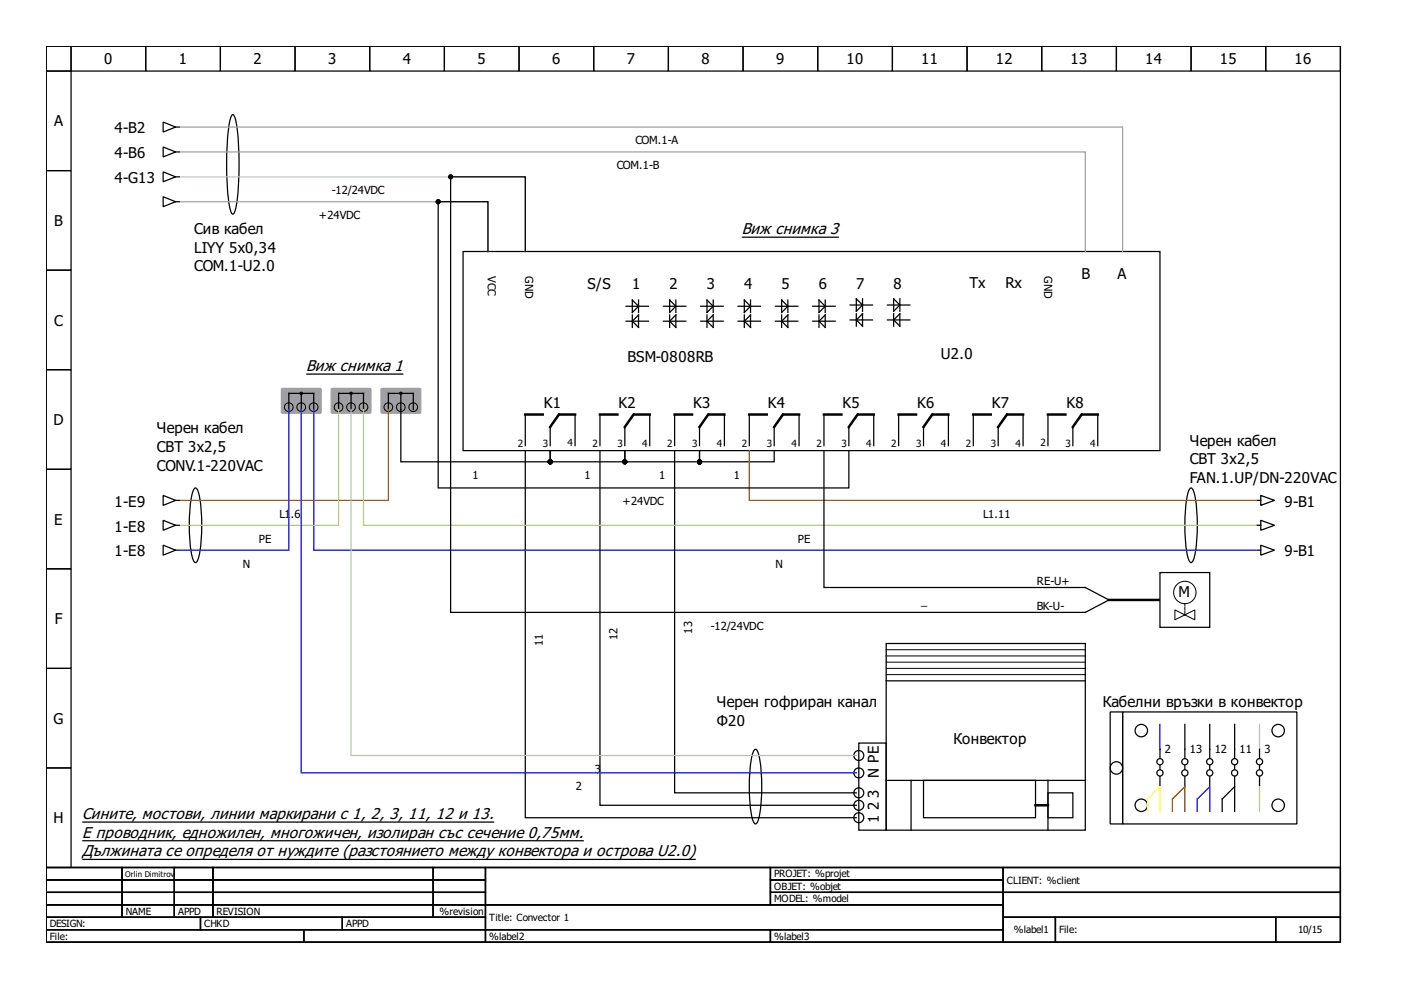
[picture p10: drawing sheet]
<svg xmlns="http://www.w3.org/2000/svg" width="297mm" height="210mm" viewBox="0 0 297 210" stroke-linecap="round" stroke-linejoin="round" font-family="sans-serif">
<g fill="none" stroke="#000" stroke-width=".26">
<path d="M9.8 9.8h274.4v174.1h-274.4zM9.8 9.8h5.3v5.3h-5.3zM9.8 15.1h5.3v21.1h-5.3zM15.1 9.8h15.8v5.3h-15.8zM30.9 9.8h15.8v5.3h-15.8zM46.7 9.8h15.9v5.3h-15.9zM62.6 9.8h15.8v5.3h-15.8zM78.4 9.8h15.8v5.3h-15.8zM94.2 9.8h15.9v5.3h-15.9zM110.1 9.8h15.8v5.3h-15.8zM125.9 9.8h15.8v5.3h-15.8zM141.7 9.8h15.8v5.3h-15.8z"/>
<path d="M157.5 9.8h15.9v5.3h-15.9zM173.4 9.8h15.8v5.3h-15.8zM189.2 9.8h15.8v5.3h-15.8zM205 9.8h15.9v5.3h-15.9zM220.9 9.8h15.8v5.3h-15.8zM236.7 9.8h15.8v5.3h-15.8zM252.5 9.8h15.9v5.3h-15.9zM268.4 9.8h15.8v5.3h-15.8zM9.8 36.2h5.3v21.1h-5.3zM34.6 36.4l2.6 1.1-2.6 1zM34.6 25.9l2.6 1-2.6 1.1zM34.6 31.2l2.6 1-2.6 1.1z"/>
<path d="M37.2 37.5h.8M37.2 26.9h.8M37.2 32.2h.8M49.2 24.4l.2-.1a2.15 2.15 0 0 1 .7 1.7 62.8 62.8 0 0 1-.2 18.4l-.3 .9-.2 .1a2.15 2.15 0 0 1-.8-1.7 62.8 62.8 0 0 1 .2-18.4zM9.8 57.3h5.3v21.1h-5.3zM34.6 41.7l2.6 1.1-2.6 1zM37.2 42.8h.8M98.2 53.3h147.7v42.2h-147.7zM103.5 53.3v-10.5h-10.6v60.7h87.1v-8M111.4 53.3v-15.8h-15.9v92.3h124M157.3 50.3h20.6M9.8 78.4h5.3v21.1h-5.3z"/>
<path d="M64.9 79.3h20.6M132.7 68.1h4.8M132.7 64.9h4.8M134.1 63.6l1.3 1.3-1.3 1.4zM134.1 66.8v2.6M134.1 68.1l1.3-1.3v2.6zM135.4 63.6v2.7M140.7 68.1h4.7M140.7 64.9h4.7M142 63.6l1.3 1.3-1.3 1.4zM142 66.8v2.6M142 68.1l1.3-1.3v2.6z"/>
<path d="M143.3 63.6v2.7M148.6 68.1h4.7M148.6 64.9h4.7M149.9 63.6l1.3 1.3-1.3 1.4zM149.9 66.8v2.6M149.9 68.1l1.3-1.3v2.6zM151.2 63.6v2.7M156.5 68.1h4.7M156.5 64.9h4.7M157.8 63.6l1.3 1.3-1.3 1.4zM157.8 66.8v2.6M157.8 68.1l1.3-1.3v2.6z"/>
<path d="M159.1 63.6v2.7M164.4 68.1h4.8M164.4 64.9h4.8M165.7 63.6l1.3 1.3-1.3 1.4zM165.7 66.8v2.6M165.7 68.1l1.3-1.3v2.6zM167 63.6v2.7M172.3 68.1h4.8M172.3 64.9h4.8M173.6 63.6l1.4 1.3-1.4 1.4zM173.6 66.8v2.6M173.6 68.1l1.4-1.3v2.6z"/>
<path d="M175 63.6v2.7M180.2 67.8h4.8M180.2 64.7h4.8M181.6 63.4l1.3 1.3-1.3 1.3zM181.6 66.5v2.7M181.6 67.8l1.3-1.3v2.7zM182.9 63.4v2.6M188.2 67.8h4.7M188.2 64.7h4.7M189.5 63.4l1.3 1.3-1.3 1.3zM189.5 66.5v2.7M189.5 67.8l1.3-1.3v2.7z"/>
<path d="M190.8 63.4v2.6M9.8 99.5h5.3v21.1h-5.3zM61.2 86.8v-3.4h5.3v3.4M63.9 83.4v3.4M71.8 86.8v-3.4h5.3v3.4M74.4 83.4v3.4M82.3 86.8v-3.4h5.3v3.4M85 83.4v14.5h31.6v-2.4v2.4h15.9v-2.4v2.4h15.8v-2.4v2.4h15.8v-2.4M111.4 95.5v77.9h70.2M111.4 87.9v6.6M116.6 90.5v4M121.9 87.9v6.6"/>
<path d="M127.2 95.5v75.2h54.4M127.2 87.9v6.6M132.5 90.5v4M137.8 87.9v6.6M143 95.5v72.6h38.6M143 87.9v6.6M148.3 90.5v4M153.6 87.9v6.6M158.9 87.9v6.6M164.1 90.5v4M169.4 87.9v6.6M174.7 95.5v29.1h44.8"/>
<path d="M174.7 87.9v6.6M180 90.5v4M185.2 87.9v6.6M190.5 87.9v6.6M195.8 90.5v4M201.1 87.9v6.6M206.4 87.9v6.6M211.6 90.5v4M216.9 87.9v6.6M222.2 87.9v6.6M227.5 90.5v4M232.7 87.9v6.6"/>
<path d="M34.6 110.3l2.6 1.1-2.6 1zM34.6 115.6l2.6 1-2.6 1.1zM34.6 105l2.6 1.1-2.6 1.1zM37.2 111.4h.8M37.2 116.6h.8M37.2 106.1h.8M41.2 103.6l.3-.1a2.25 2.25 0 0 1 .8 1.8 34.2 34.2 0 0 1-.4 13.5l-.4 .5a2.25 2.25 0 0 1-.9-1.9 34.2 34.2 0 0 1 .4-13.4zM252.3 103.6l.2-.1a2.25 2.25 0 0 1 .9 1.8 34.2 34.2 0 0 1-.4 13.5l-.5 .5a2.25 2.25 0 0 1-.8-1.9 34.2 34.2 0 0 1 .4-13.4zM266.5 111.4h.8M266.5 116.6h.8M266.5 106.1h.8M267.3 110.3l2.9 1.1-2.9 1z"/>
<path d="M267.3 105l2.9 1.1-2.9 1.1zM267.3 115.6l2.9 1-2.9 1.1zM9.8 120.6h5.3v21.1h-5.3zM187.9 136.4h42.2v39.6h-42.2zM219.8 124.6h10.3l5 2.6-5 2.6h-10.3M245.9 121.4h10.6v11.6h-10.6zM9.8 141.7h5.3v21.1h-5.3zM159.9 159l.3-.1a2.25 2.25 0 0 1 .8 1.8 34.2 34.2 0 0 1-.4 13.5l-.4 .5a2.25 2.25 0 0 1-.9-1.9 34.2 34.2 0 0 1 .4-13.4zM182.1 157.5h5.8v18.5h-5.8zM187.9 144.4h42.2M235.4 150.9h2.6v23.8h-2.6zM238 150.9h37v23.8h-37z"/>
<path d="M245.9 158.9v1.8M251.2 153.6v7.1M256.5 153.6v7.1M261.8 153.6v7.1M267 158.9v1.8M9.8 162.8h5.3v21.1h-5.3zM17.4 174.3h87.4M17.4 178.3h106.4M187.9 165.5h42.2M193.2 165.5v10.5M195.8 165.5h23.7v7.9h-23.7zM222.2 168.1h5.3v5.3h-5.3z"/>
<path d="M222.2 165.5v10.5M245.9 162.3v.8M245.9 164.7v1.8M251.2 162.3v.8M251.2 164.7v1.8M256.5 162.3v.8M256.5 164.7v1.8M259.1 172.1v-2.7l2.7-2.6v5.3M261.8 162.3v.8M261.8 164.7v1.8M267 162.3v.8M267 164.7v1.8"/>
<path d="M9.8 183.9h274.4v15.9h-274.4zM9.8 183.9h16.1v2.7h-16.1zM9.8 186.6h16.1v2.6h-16.1zM9.8 189.2h16.1v2.6h-16.1zM9.8 191.8h16.1v2.7h-16.1zM9.8 194.5h32.7v2.6h-32.7zM9.8 197.1h54.6v2.7h-54.6zM17.4 182.2h130.1M25.9 183.9h11.1v2.7h-11.1zM25.9 186.6h11.1v2.6h-11.1zM25.9 189.2h11.1v2.6h-11.1zM25.9 191.8h11.1v2.7h-11.1z"/>
<path d="M37 183.9h8.1v2.7h-8.1zM37 186.6h8.1v2.6h-8.1zM37 189.2h8.1v2.6h-8.1zM37 191.8h8.1v2.7h-8.1zM42.5 194.5h30.1v2.6h-30.1zM45.1 183.9h46.7v2.7h-46.7zM45.1 186.6h46.7v2.6h-46.7zM45.1 189.2h46.7v2.6h-46.7zM45.1 191.8h46.7v2.7h-46.7zM64.4 197.1h38.5v2.7h-38.5zM72.6 194.5h30.3v2.6h-30.3zM91.8 183.9h11.1v2.7h-11.1z"/>
<path d="M91.8 186.6h11.1v2.6h-11.1zM91.8 189.2h11.1v2.6h-11.1zM91.8 191.8h11.1v2.7h-11.1zM102.9 183.9h60.4v7.9h-60.4zM102.9 191.8h109.8v5.3h-109.8zM102.9 197.1h60.4v2.7h-60.4zM163.3 183.9h49.4v2.7h-49.4zM163.3 186.6h49.4v2.6h-49.4zM163.3 189.2h49.4v2.6h-49.4zM163.3 197.1h49.4v2.7h-49.4zM212.7 183.9h71.5v5.3h-71.5zM212.7 189.2h71.5v5.3h-71.5z"/>
<path d="M212.7 194.5h11.1v5.3h-11.1zM223.8 194.5h46.7v5.3h-46.7zM270.5 194.5h13.7v5.3h-13.7z"/>
<circle cx="242" cy="154.9" r="1.32"/>
<circle cx="271" cy="154.9" r="1.32"/>
<circle cx="182.1" cy="170.7" r="1.06"/>
<circle cx="182.1" cy="168.1" r="1.06"/>
<circle cx="182.1" cy="163.9" r="1.06"/>
<circle cx="182.1" cy="160.2" r="1.06"/>
<circle cx="182.1" cy="173.4" r="1.06"/>
<circle cx="236.7" cy="162.8" r="1.32"/>
<circle cx="242" cy="170.7" r="1.32"/>
<circle cx="245.9" cy="161.5" r=".66"/>
<circle cx="245.9" cy="163.9" r=".66"/>
<circle cx="251.2" cy="161.5" r=".66"/>
<circle cx="251.2" cy="163.9" r=".66"/>
<circle cx="256.5" cy="161.5" r=".66"/>
<circle cx="256.5" cy="163.9" r=".66"/>
<circle cx="261.8" cy="161.5" r=".66"/>
<circle cx="261.8" cy="163.9" r=".66"/>
<circle cx="267" cy="161.5" r=".66"/>
<circle cx="267" cy="163.9" r=".66"/>
<circle cx="271" cy="170.7" r="1.32"/>
</g>
<path d="M248.6 172.1v-2.7l2.6-2.6v5.3" fill="none" stroke="#f00" stroke-width=".26"/>
<path d="M61.2 86.8v29.8h-22.9M63.9 86.8v77.1h117.7M66.5 86.8v29.8h199.8M245.9 153.6v5.3M253.9 172.1v-2.7l2.6-2.6v5.3" fill="none" stroke="#00f" stroke-width=".26"/>
<path d="M243.3 172.1v-2.7l2.6-2.6v5.3" fill="none" stroke="#ff0" stroke-width=".26"/>
<path d="M71.8 86.8v24.6h-33.5M77.1 86.8v24.6h189.2M267 166.8v5.3" fill="none" stroke="#b1d175" stroke-width=".26"/>
<path d="M74.4 86.8v73.4h107.2M267 153.6v5.3" fill="none" stroke="#b1d1b1" stroke-width=".26"/>
<g fill="none" stroke="#000" stroke-width=".53">
<path d="M111.4 87.9h3.7M118.5 87.9l-1.9 2.6M118.8 87.9h3.1M127.2 87.9h3.7M134.3 87.9l-1.8 2.6M134.6 87.9h3.2M143 87.9h3.7M150.2 87.9l-1.9 2.6M150.4 87.9h3.2M158.9 87.9h3.7M166 87.9l-1.9 2.6M166.3 87.9h3.1"/>
<path d="M174.7 87.9h3.7M181.8 87.9l-1.8 2.6M182.1 87.9h3.1M190.5 87.9h3.7M197.7 87.9l-1.9 2.6M197.9 87.9h3.2M206.4 87.9h3.7M213.5 87.9l-1.9 2.6M213.7 87.9h3.2M222.2 87.9h3.7M229.3 87.9l-1.8 2.6M229.6 87.9h3.1"/>
<path d="M235.1 127.2h10.6M219.5 170.7h2.7"/>
</g>
<g fill="none" stroke="#000" stroke-width=".21">
<path d="M187.9 139.1h42.2M187.9 137.8h42.2M249.1 129.3v2.1l4.2-2.1v2.1zM187.9 143h42.2M187.9 141.7h42.2M187.9 140.4h42.2"/>
<circle cx="61.2" cy="86.3" r=".92"/>
<circle cx="63.9" cy="86.3" r=".92"/>
<circle cx="66.5" cy="86.3" r=".92"/>
<circle cx="71.8" cy="86.3" r=".92"/>
<circle cx="74.4" cy="86.3" r=".92"/>
<circle cx="77.1" cy="86.3" r=".92"/>
<circle cx="82.3" cy="86.3" r=".92"/>
<circle cx="85" cy="86.3" r=".92"/>
<circle cx="87.6" cy="86.3" r=".92"/>
<circle cx="251.2" cy="125.6" r="2.37"/>
</g>
<path d="M251.2 128v2.4" fill="none" stroke="#000" stroke-width=".21" stroke-dasharray=".5 .3"/>
<g fill="#a0a0a4" stroke="#a0a0a4" stroke-width=".26">
<path d="M59.7 82.5l.2-.2 8.1 .1 .1 .2v4.9l-.3 .1h-8l-.1-.2z" fill-rule="evenodd"/>
<path d="M70.2 82.5l.3-.2 8 .1 .2 .2-.1 4.9-.2 .1h-8.1l-.1-.2z" fill-rule="evenodd"/>
<path d="M80.8 82.5l.2-.2 8.1 .1 .1 .2v4.9l-.3 .1h-8l-.1-.2z" fill-rule="evenodd"/>
</g>
<g fill="#000" stroke="#000" stroke-width=".21">
<circle cx="63.9" cy="83.4" r=".26"/>
<circle cx="74.4" cy="83.4" r=".26"/>
<circle cx="85" cy="83.4" r=".26"/>
</g>
<g fill="#000" stroke="#000" stroke-width=".26">
<circle cx="95.5" cy="37.5" r=".4"/>
<circle cx="92.9" cy="42.8" r=".4"/>
<circle cx="116.6" cy="97.9" r=".4"/>
<circle cx="132.5" cy="97.9" r=".4"/>
<circle cx="148.3" cy="97.9" r=".4"/>
</g>
<path d="M38.3 37.5h73.1v15.8" fill="none" stroke="#abd1ab" stroke-width=".26"/>
<path d="M82.3 86.8v19.3h-44M158.9 95.5v10.6h107.4" fill="none" stroke="#a50" stroke-width=".26"/>
<path d="M38.3 32.2h191.8v21.1M38.3 26.9h199.7v26.4M38.3 42.8h65.2v10.5" fill="none" stroke="#a1a1a1" stroke-width=".26"/>
<g font-size="3.3">
<text x="157.3" y="49.6">Виж снимка 3</text>
<text x="64.9" y="78.7">Виж снимка 1</text>
<text x="17.4" y="173.6">Сините, мостови, линии маркирани с 1, 2, 3, 11, 12 и 13.</text>
<text x="17.4" y="177.6">Е проводник, едножилен, многожичен, изолиран със сечение 0,75мм.</text>
<text x="17.4" y="181.6">Дължината се определя от нуждите (разстоянието между конвектора и острова U2.0)</text>
</g>
<g font-size="3.2">
<text x="22.1" y="13.6">0</text>
<text x="37.9" y="13.6">1</text>
<text x="53.7" y="13.6">2</text>
<text x="69.6" y="13.6">3</text>
<text x="85.4" y="13.6">4</text>
<text x="101.2" y="13.6">5</text>
<text x="117" y="13.6">6</text>
<text x="132.9" y="13.6">7</text>
<text x="148.7" y="13.6">8</text>
<text x="164.5" y="13.6">9</text>
<text x="179.4" y="13.6">10</text>
<text x="195.3" y="13.6">11</text>
<text x="211.1" y="13.6">12</text>
<text x="226.9" y="13.6">13</text>
<text x="242.8" y="13.6">14</text>
<text x="258.6" y="13.6">15</text>
<text x="274.4" y="13.6">16</text>
<text x="11.5" y="26.8">A</text>
<text x="24.3" y="28.3">4-B2</text>
<text x="24.3" y="33.5">4-B6</text>
<text x="24.3" y="38.8">4-G13</text>
<text x="11.5" y="47.9">B</text>
<text x="41.2" y="49.6">Сив кабел</text>
<text x="41.2" y="53.6">LIYY 5x0,34</text>
<text x="41.2" y="57.5">COM.1-U2.0</text>
<text x="229.3" y="59.1">B</text>
<text x="237" y="59.1">A</text>
<text x="124.6" y="61.2">S/S</text>
<text x="134.1" y="61.2">1</text>
<text x="142" y="61.2">2</text>
<text x="149.9" y="61.2">3</text>
<text x="157.8" y="61.2">4</text>
<text x="165.7" y="61.2">5</text>
<text x="173.6" y="61.2">6</text>
<text x="181.6" y="61.2">7</text>
<text x="189.5" y="61.2">8</text>
<text x="205.6" y="61">Tx</text>
<text x="213.2" y="61">Rx</text>
<text x="11.5" y="69">C</text>
<text x="133" y="76.8">BSM-0808RB</text>
<text x="199.5" y="76">U2.0</text>
<text x="115.3" y="86.6">K1</text>
<text x="131.2" y="86.6">K2</text>
<text x="147" y="86.6">K3</text>
<text x="162.8" y="86.6">K4</text>
<text x="178.7" y="86.6">K5</text>
<text x="194.5" y="86.6">K6</text>
<text x="210.3" y="86.6">K7</text>
<text x="226.1" y="86.6">K8</text>
<text x="11.4" y="90.1">D</text>
<text x="33.3" y="91.8">Черен кабел</text>
<text x="33.3" y="95.8">СВТ 3x2,5</text>
<text x="252.3" y="94.5">Черен кабел</text>
<text x="33.3" y="99.8">CONV.1-220VAC</text>
<text x="252.3" y="98.4">СВТ 3x2,5</text>
<text x="24.3" y="107.4">1-E9</text>
<text x="252.3" y="102.4">FAN.1.UP/DN-220VAC</text>
<text x="272.3" y="107.4">9-B1</text>
<text x="11.5" y="111.2">E</text>
<text x="24.3" y="112.7">1-E8</text>
<text x="24.3" y="118">1-E8</text>
<text x="272.3" y="118">9-B1</text>
<text x="249.9" y="126.7">M</text>
<text x="11.6" y="132.3">F</text>
<text x="152" y="149.9">Черен гофриран канал</text>
<text x="233.8" y="149.9">Кабелни връзки в конвектор</text>
<text x="11.4" y="153.5">G</text>
<text x="152" y="153.9">Ф20</text>
<text x="202.1" y="157.8">Конвектор</text>
<text x="186.3" y="164.9" transform="rotate(-90 186.3 164.9)">N PE</text>
<text x="186.3" y="171.8" transform="rotate(-90 186.3 171.8)">2</text>
<text x="186.3" y="169.2" transform="rotate(-90 186.3 169.2)">3</text>
<text x="11.4" y="174.6">H</text>
<text x="186.3" y="174.4" transform="rotate(-90 186.3 174.4)">1</text>
</g>
<g font-size="2.4">
<text x="130.8" y="35.9">COM.1-B</text>
<text x="134.7" y="30.6">COM.1-A</text>
<text x="70.3" y="41.2">-12/24VDC</text>
<text x="67.6" y="46.5">+24VDC</text>
<text x="103.5" y="58.6" transform="rotate(90 103.5 58.6)">VCC</text>
<text x="111.4" y="58.6" transform="rotate(90 111.4 58.6)">GND</text>
<text x="221.4" y="58.6" transform="rotate(90 221.4 58.6)">GND</text>
<text x="100.2" y="101.6">1</text>
<text x="123.9" y="101.6">1</text>
<text x="139.7" y="101.6">1</text>
<text x="155.6" y="101.6">1</text>
<text x="132" y="107.2">+24VDC</text>
<text x="59.3" y="109.8">L1</text>
<text x="61.6" y="109.8">.6</text>
<text x="208.5" y="109.8">L1.11</text>
<text x="54.9" y="115.1">PE</text>
<text x="169.2" y="115.1">PE</text>
<text x="51.5" y="120.3">N</text>
<text x="164.4" y="120.3">N</text>
<text x="219.8" y="124">RE-U+</text>
<text x="195.3" y="128.3">_</text>
<text x="219.8" y="129.3">BK-U-</text>
<text x="115.1" y="137" transform="rotate(-90 115.1 137)">11</text>
<text x="130.9" y="135.6" transform="rotate(-90 130.9 135.6)">12</text>
<text x="146.7" y="134.3" transform="rotate(-90 146.7 134.3)">13</text>
<text x="150.7" y="133.5">-12/24VDC</text>
<text x="247" y="159.7">2</text>
<text x="252.3" y="159.7">13</text>
<text x="257.5" y="159.7">12</text>
<text x="262.8" y="159.7">11</text>
<text x="268.1" y="159.7">3</text>
<text x="122.1" y="167.6">2</text>
<text x="126.1" y="163.9">3</text>
</g>
<g font-size="2.1">
<text x="109.8" y="94.7">2</text>
<text x="115.1" y="94.7">3</text>
<text x="120.3" y="94.6">4</text>
<text x="125.6" y="94.7">2</text>
<text x="130.9" y="94.7">3</text>
<text x="136.2" y="94.7">4</text>
<text x="141.5" y="94.7">2</text>
<text x="146.7" y="94.7">3</text>
<text x="152" y="94.7">4</text>
<text x="157.3" y="94.7">2</text>
<text x="162.6" y="94.7">3</text>
<text x="167.8" y="94.7">4</text>
<text x="173.1" y="94.7">2</text>
<text x="178.4" y="94.7">3</text>
<text x="183.7" y="94.7">4</text>
<text x="188.9" y="94.7">2</text>
<text x="194.2" y="94.7">3</text>
<text x="199.5" y="94.7">4</text>
<text x="204.8" y="94.7">2</text>
<text x="210.1" y="94.7">3</text>
<text x="215.3" y="94.7">4</text>
<text x="220.6" y="94.6">2</text>
<text x="225.9" y="94.7">3</text>
<text x="231.2" y="94.7">4</text>
<text x="164.1" y="186">PROJET: %projet</text>
<text x="164.1" y="188.7">OBJET: %objet</text>
<text x="164.1" y="191.3">MODEL: %model</text>
<text x="213.5" y="187.4">CLIENT: %client</text>
<text x="10.6" y="196.6">DESIGN:</text>
<text x="26.7" y="194">NAME</text>
<text x="37.8" y="194">APPD</text>
<text x="43.3" y="196.6">CHKD</text>
<text x="45.9" y="194">REVISION</text>
<text x="73.4" y="196.6">APPD</text>
<text x="93.2" y="194">%revision</text>
<text x="103.7" y="195.3">Title: Convector 1</text>
<text x="214.9" y="197.9">%label1</text>
<text x="224.6" y="197.9">File:</text>
<text x="275.2" y="197.9">10/15</text>
<text x="10.6" y="199.2">File:</text>
<text x="103.7" y="199.2">%label2</text>
<text x="164.1" y="199.2">%label3</text>
</g>
<text font-size="1.7" x="26.5" y="185.9">Orlin Dimitrov</text>
</svg>
